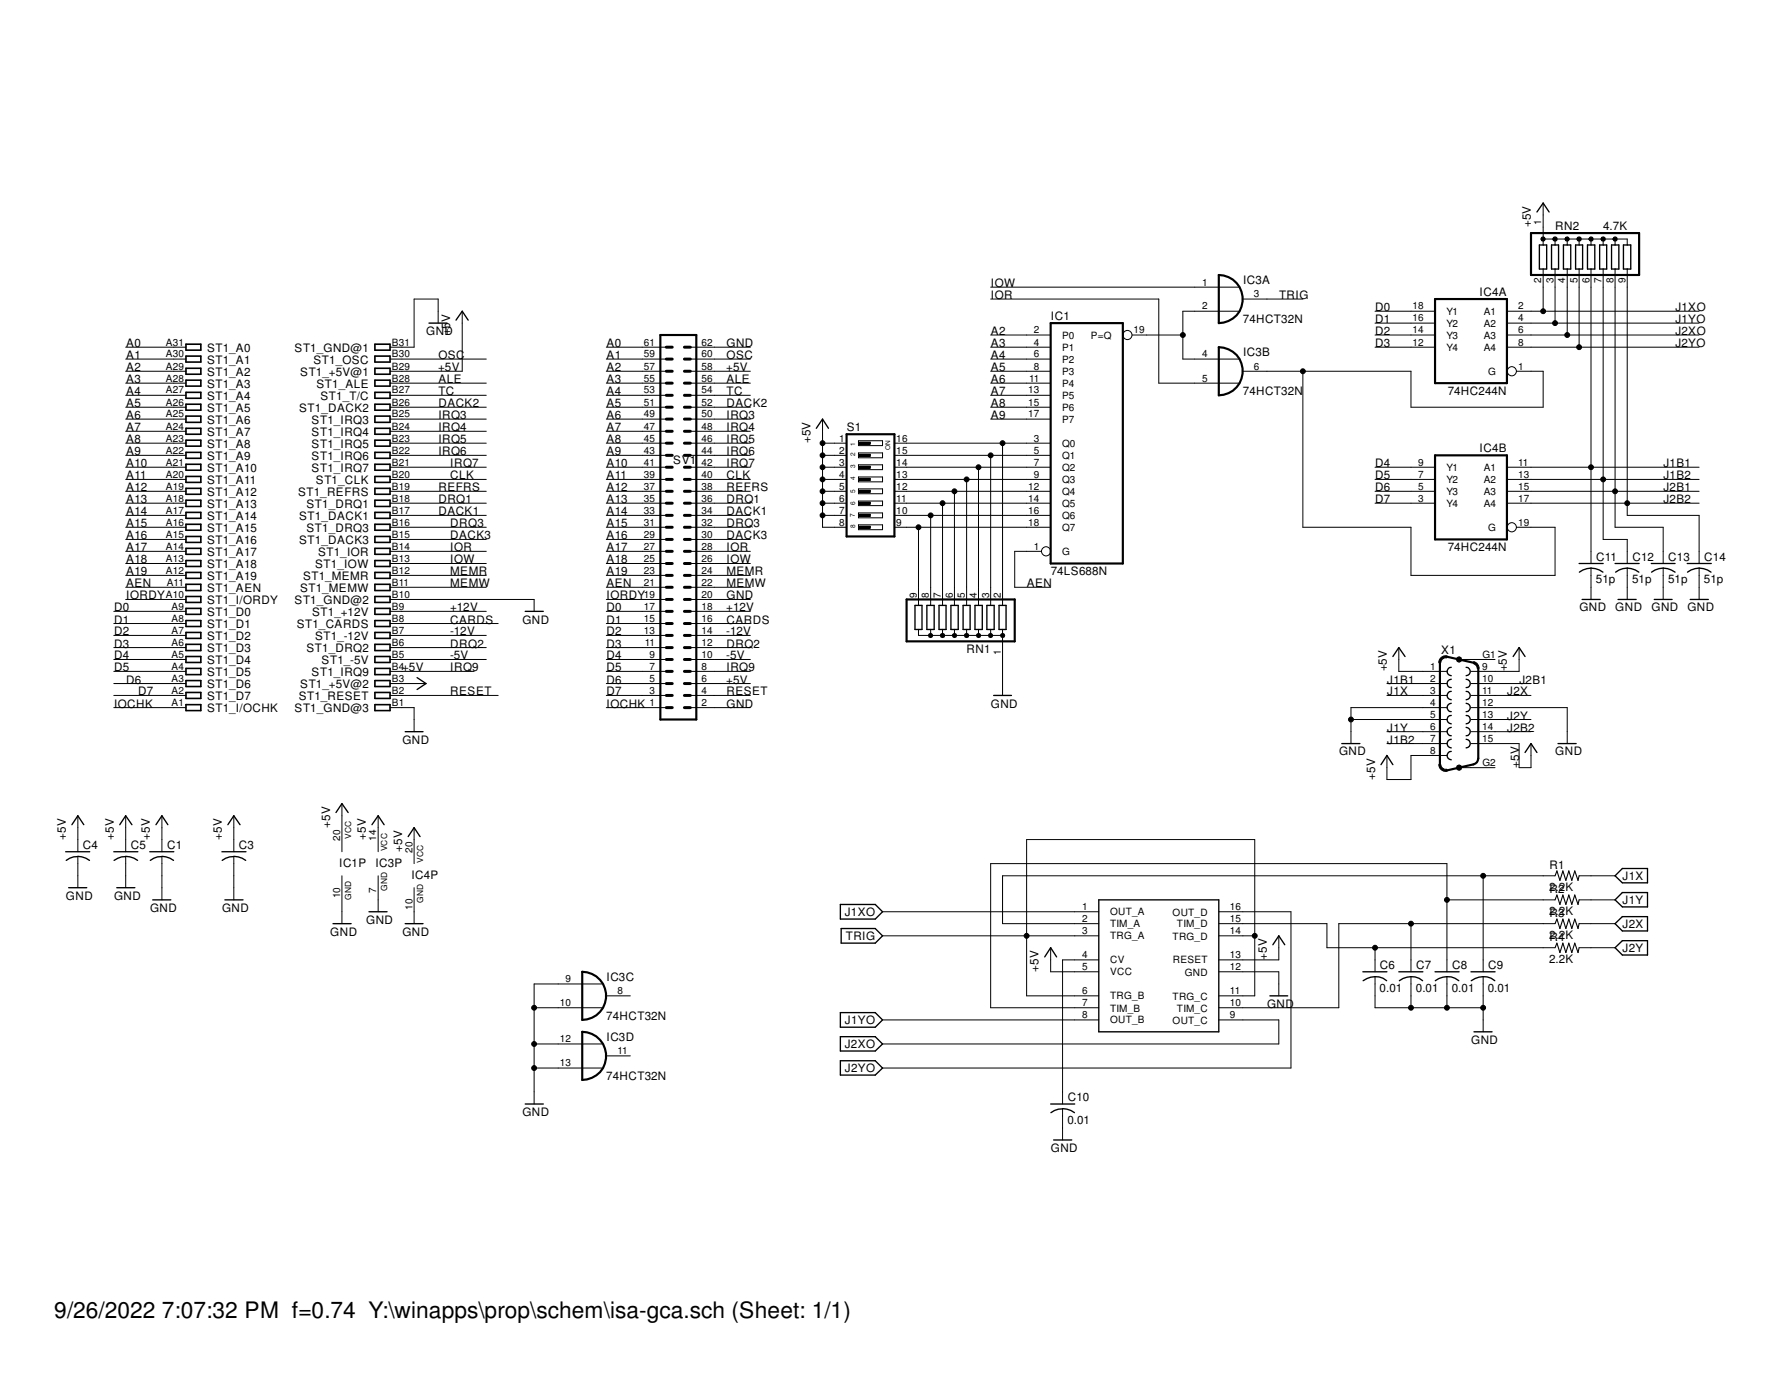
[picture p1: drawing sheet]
<svg xmlns="http://www.w3.org/2000/svg" width="279mm" height="216mm" viewBox="0 0 279 216" stroke-linecap="round" stroke-linejoin="round" font-family="sans-serif">
<g fill="none" stroke="#000" stroke-width=".21">
<path d="M240.7 33.2l1-1.4 .9 1.4M241.1 38.4h1.1v3.7h-1.1zM243 38.4h1.1v3.7h-1.1zM244.9 38.4h1.1v3.7h-1.1zM246.8 38.4h1.1v3.7h-1.1zM248.6 38.4h1.2v3.7h-1.2zM250.5 38.4h1.1v3.7h-1.1zM252.4 38.4h1.1v3.7h-1.1zM254.3 38.4h1.1v3.7h-1.1zM67.2 50.6h2.8M71.4 50.1l1-1.4 .9 1.4M127.8 67.1l1-1.5 1 1.5"/>
<path d="M82.3 95.7h2.8M143.3 94.8h1.1v3.8h-1.1zM145.2 94.8h1.1v3.8h-1.1zM147.1 94.8h1.1v3.8h-1.1zM148.9 94.8h1.2v3.8h-1.2zM150.8 94.8h1.1v3.8h-1.1zM152.7 94.8h1.1v3.8h-1.1zM154.6 94.8h1.1v3.8h-1.1zM156.5 94.8h1.1v3.8h-1.1zM247.3 88.2h3.8M247.4 89.6a2.99 2.99 0 0 1 3.6 0M247.8 93.9h2.8"/>
<path d="M252.9 88.2h3.8M253 89.6a2.93 2.93 0 0 1 3.7 0M253.4 93.9h2.8M258.6 88.2h3.7M258.7 89.6a2.99 2.99 0 0 1 3.6 0M259.1 93.9h2.8M264.2 88.2h3.8M264.3 89.6a2.99 2.99 0 0 1 3.7 0M264.7 93.9h2.8M63.5 114.6h2.8M65.3 106.1l1.4 .9-1.4 .9M155.6 108.9h2.8"/>
<path d="M210.1 116.4h2.9M216.3 119.7l.9-1.4 .9 1.4M218.1 102.8l1-1.4 .9 1.4M227.3 104.5a.66 .66 0 0 0-.7 .6 .66 .66 0 0 0 .7 .7M227.3 106.3a.66 .66 0 0 0-.7 .7 .66 .66 0 0 0 .7 .7M227.3 108.2a.66 .66 0 0 0-.7 .7 .66 .66 0 0 0 .7 .7M227.3 110.1a.66 .66 0 0 0-.7 .7 .66 .66 0 0 0 .7 .6M227.3 112a.66 .66 0 0 0-.7 .7 .66 .66 0 0 0 .7 .6M227.3 113.9a.66 .66 0 0 0-.7 .6 .66 .66 0 0 0 .7 .7M227.3 115.7a.68 .68 0 0 0-.7 .7 .68 .68 0 0 0 .7 .7M227.3 117.6a.66 .66 0 0 0-.7 .7 .66 .66 0 0 0 .7 .7M229.6 104.5a.66 .66 0 0 1 .7 .6 .66 .66 0 0 1-.7 .7"/>
<path d="M229.6 106.3a.66 .66 0 0 1 .7 .7 .66 .66 0 0 1-.7 .7M229.6 108.2a.66 .66 0 0 1 .7 .7 .66 .66 0 0 1-.7 .7M229.6 110.1a.66 .66 0 0 1 .7 .7 .66 .66 0 0 1-.7 .6M229.6 112a.66 .66 0 0 1 .7 .7 .66 .66 0 0 1-.7 .6M229.6 113.9a.66 .66 0 0 1 .7 .6 .66 .66 0 0 1-.7 .7M229.6 115.7a.68 .68 0 0 1 .7 .7 .68 .68 0 0 1-.7 .7M237 102.8l.9-1.4 .9 1.4M238.8 117.8l1-1.4 .9 1.4M244 116.4h2.8M10.3 133.3h3.8M10.8 139h2.8M11.3 129.1l.9-1.4 .9 1.4"/>
<path d="M12.2 134.1l1.3 .3 .5 .3M12.2 134.1l-.7 .1-1.1 .5M17.8 133.3h3.8M18.3 139h2.8M18.8 129.1l.9-1.4 1 1.4M19.7 134.1l1.3 .3 .5 .3M19.7 134.1l-.7 .1-1.1 .5M23.5 133.3h3.7M24.4 129.1l1-1.4 .9 1.4M25.4 134.1l1.2 .3 .6 .3M25.4 134.1l-.7 .1-1.2 .5M34.8 133.3h3.7"/>
<path d="M35.7 129.1l.9-1.4 1 1.4M36.6 134.1l1.3 .3 .6 .3M36.6 134.1l-.6 .1-1.2 .5M52.6 127.2l1-1.4 .9 1.4M58.3 129.1l.9-1.4 1 1.4M63.9 131l1-1.4 .9 1.4M252.9 137.1l1.2-1.1h3.9v2.2h-3.9zM23.9 140.9h2.9M35.2 140.9h2.9M52.2 144.6h2.8M57.8 142.7h2.8M63.5 144.6h2.8"/>
<path d="M131.6 141.6h5.5l1.1 1.1-1.1 1.2h-5.5zM131.6 158.5h5.5l1.1 1.2-1.1 1.1h-5.5zM131.7 145.4h5.4l1.1 1.1-1.1 1.2h-5.4zM163.6 149.8l.9-1.4 1 1.4M172.1 140.9h18.8v20.6h-18.8zM198.9 155.9h2.8M199.3 147.9l1-1.4 .9 1.4M213.4 152.1h3.8M213.5 153.5a2.99 2.99 0 0 1 3.7 0M219.1 152.1h3.7M219.2 153.5a2.93 2.93 0 0 1 3.6 0M224.7 152.1h3.8"/>
<path d="M224.8 153.5a2.99 2.99 0 0 1 3.7 0M230.4 152.1h3.7M230.4 153.5a2.99 2.99 0 0 1 3.7 0M252.9 140.9l1.2-1.2h3.9v2.3h-3.9zM252.9 144.6l1.2-1.1h3.9v2.3h-3.9zM252.9 148.4l1.2-1.1h3.9v2.2h-3.9zM82.3 172.8h2.8M131.6 162.3h5.5l1.1 1.1-1.1 1.1h-5.5zM131.6 166.1h5.5l1.1 1.1-1.1 1.1h-5.5zM164.5 172.8h3.8M165 178.5h2.9M166.4 173.6l1.3 .3 .6 .3"/>
<path d="M166.4 173.6l-.6 .1-1.2 .5M230.8 161.5h2.9"/>
</g>
<g fill="none" stroke="#000" stroke-width=".25">
<path d="M29.1 53.9h2.4v.9h-2.4zM29.1 55.8h2.4v.9h-2.4zM29.1 57.7h2.4v.9h-2.4zM29.1 59.5h2.4v1h-2.4zM58.7 59.5h2.4v1h-2.4zM58.7 57.7h2.4v.9h-2.4zM58.7 55.8h2.4v.9h-2.4zM58.7 53.9h2.4v.9h-2.4zM29.1 61.4h2.4v1h-2.4zM29.1 63.3h2.4v.9h-2.4zM29.1 65.2h2.4v.9h-2.4zM29.1 67.1h2.4v.9h-2.4z"/>
<path d="M29.1 68.9h2.4v.9h-2.4zM29.1 70.8h2.4v1h-2.4zM29.1 72.7h2.4v.9h-2.4zM29.1 74.6h2.4v.9h-2.4zM29.1 76.5h2.4v.9h-2.4zM29.1 78.3h2.4v1h-2.4zM58.7 78.3h2.4v1h-2.4zM58.7 76.5h2.4v.9h-2.4zM58.7 74.6h2.4v.9h-2.4zM58.7 72.7h2.4v.9h-2.4zM58.7 70.8h2.4v1h-2.4zM58.7 68.9h2.4v.9h-2.4z"/>
<path d="M58.7 67.1h2.4v.9h-2.4zM58.7 65.2h2.4v.9h-2.4zM58.7 63.3h2.4v.9h-2.4zM58.7 61.4h2.4v1h-2.4zM29.1 80.2h2.4v1h-2.4zM29.1 82.1h2.4v.9h-2.4zM29.1 84h2.4v.9h-2.4zM29.1 85.9h2.4v.9h-2.4zM29.1 87.8h2.4v.9h-2.4zM29.1 89.6h2.4v1h-2.4zM29.1 91.5h2.4v1h-2.4zM29.1 93.4h2.4v.9h-2.4z"/>
<path d="M29.1 95.2h2.4v1h-2.4zM29.1 97.2h2.4v.9h-2.4zM29.1 99h2.4v.9h-2.4zM58.7 99h2.4v.9h-2.4zM58.7 97.2h2.4v.9h-2.4zM58.7 95.2h2.4v1h-2.4zM58.7 93.4h2.4v.9h-2.4zM58.7 91.5h2.4v1h-2.4zM58.7 89.6h2.4v1h-2.4zM58.7 87.8h2.4v.9h-2.4zM58.7 85.9h2.4v.9h-2.4zM58.7 84h2.4v.9h-2.4z"/>
<path d="M58.7 82.1h2.4v.9h-2.4zM58.7 80.2h2.4v1h-2.4zM29.1 110.3h2.4v1h-2.4zM29.1 100.9h2.4v1h-2.4zM29.1 102.8h2.4v.9h-2.4zM29.1 104.6h2.4v1h-2.4zM29.1 106.6h2.4v.9h-2.4zM29.1 108.4h2.4v.9h-2.4zM58.7 110.3h2.4v1h-2.4zM58.7 108.4h2.4v.9h-2.4zM58.7 106.6h2.4v.9h-2.4zM58.7 104.6h2.4v1h-2.4z"/>
<path d="M58.7 102.8h2.4v.9h-2.4zM58.7 100.9h2.4v1h-2.4z"/>
</g>
<g fill="none" stroke="#000" stroke-width=".16">
<path d="M241.4 37.2l.3-.1 .2 .1 .1 .2-.1 .3-.2 .1-.3-.1-.1-.3h.4h-.4zM241.7 37.4h13.1v1M241.7 31.8v6.6M243.3 37.2l.2-.1 .3 .1 .1 .2-.1 .3-.3 .1-.2-.1-.1-.3h.4v.1l-.4-.1zM243.5 37.4v1M245.2 37.2l.2-.1 .3 .1 .1 .2-.1 .3-.3 .1-.2-.1-.1-.3h.3v.1l-.3-.1zM245.4 37.4v1M247.1 37.2l.2-.1 .3 .1v.2v.3l-.3 .1-.2-.1-.1-.3h.4v.1l-.4-.1zM247.3 37.4v1M249 37.2l.2-.1 .2 .1 .1 .2-.1 .3-.2 .1-.2-.1-.2-.3h.4v.1l-.4-.1zM249.2 37.4v1M250.8 37.2l.3-.1 .2 .1 .1 .2-.1 .3-.2 .1-.3-.1-.1-.3h.4h-.4z"/>
<path d="M251.1 37.4v1M252.7 37.2l.2-.1 .3 .1 .1 .2-.1 .3-.3 .1-.2-.1-.1-.3h.4v.1l-.4-.1zM252.9 37.4v1M19.7 60h9.4M19.7 58.1h9.4M19.7 56.2h9.4M19.7 54.4h9.4M61.1 60h15.1M61.1 56.2h15.1M68.6 50.6v-3.8h-3.7v7.6h-3.8M72.4 48.7v9.4h-11.3M95 60h9.4"/>
<path d="M95 58.1h9.4M95 56.2h9.4M95 54.4h9.4M108.1 60h9.4M108.1 58.1h9.4M108.1 56.2h9.4M108.1 54.4h9.4M155.2 60h9.3M155.2 46.8h26.3v13.2h12.6M155.2 58.1h9.3M155.2 56.2h9.3M155.2 54.4h9.3"/>
<path d="M155.2 52.5h9.3M155.2 45h38.9M177.3 52.5h8M194.1 48.7h-8.8v7.5h8.8M194.6 58.1h26.4v5.7h20.7v-5.7h-4.2M194.6 46.8h9.4M204 58.1v24.4h17v7.6h22.5v-7.6h-6M215.3 54.4h9.4M215.3 52.5h9.4M215.3 48.7h9.4M215.3 50.6h9.4M236 54.4h30.1"/>
<path d="M236 52.5h30.1M236 48.7h30.1M236 50.6h30.1M241.7 42.1v6.6M243.5 42.1v8.5M245.4 42.1v10.4M247.3 42.1v12.3M249.2 42.1v46.1M251.1 42.1v42.4h3.7v3.7M252.9 42.1v40.4h7.6v5.7M254.8 42.1v38.6h11.3v7.5M19.7 78.8h9.4"/>
<path d="M19.7 76.9h9.4M19.7 75.1h9.4M19.7 73.2h9.4M19.7 71.3h9.4M19.7 69.4h9.4M19.7 67.5h9.4M19.7 65.6h9.4M19.7 63.8h9.4M19.7 61.9h9.4M61.1 78.8h15.1M61.1 76.9h15.1M61.1 75.1h15.1"/>
<path d="M61.1 73.2h15.1M61.1 71.3h15.1M61.1 69.4h15.1M61.1 67.5h15.1M61.1 65.6h15.1M61.1 63.8h15.1M61.1 61.9h15.1M95 78.8h9.4M95 76.9h9.4M95 75.1h9.4M95 73.2h9.4M95 71.3h9.4"/>
<path d="M95 69.4h9.4M95 67.5h9.4M95 65.6h9.4M95 63.8h9.4M95 61.9h9.4M108.1 78.8h9.4M108.1 76.9h9.4M108.1 75.1h9.4M108.1 73.2h9.4M108.1 71.3h9.4M108.1 69.4h9.4M108.1 67.5h9.4"/>
<path d="M108.1 65.6h9.4M108.1 63.8h9.4M108.1 61.9h9.4M128.8 65.6v16.9h3.8M128.8 78.8h3.8M128.8 76.9h3.8M128.8 75.1h3.8M128.8 73.2h3.8M128.8 71.3h3.8M128.8 69.4h3.8M134.5 69h3.7v.8h-3.7zM134.5 70.9h3.7v.8h-3.7z"/>
<path d="M134.5 72.8h3.7v.7h-3.7zM134.5 74.7h3.7v.7h-3.7zM134.5 76.5h3.7v.8h-3.7zM134.5 78.4h3.7v.8h-3.7zM134.6 69.2h1.7v.4h-1.7zM134.6 71.1h1.7v.4h-1.7zM134.6 73h1.7v.3h-1.7zM134.6 74.9h1.7v.3h-1.7zM134.6 76.8h1.7v.3h-1.7zM134.6 78.6h1.7v.4h-1.7zM140.1 78.8h24.4M140.1 76.9h24.4"/>
<path d="M140.1 75.1h24.4M140.1 73.2h24.4M140.1 71.3h24.4M140.1 69.4h24.4M147.6 78.8v16M149.5 76.9v17.9M151.4 75.1v19.7M153.2 73.2v21.6M155.2 65.6h9.3M155.2 63.8h9.3M155.2 61.9h9.3M155.2 71.3v23.5"/>
<path d="M157 69.4v25.4M215.3 78.8h9.4M215.3 76.9h9.4M215.3 75.1h9.4M215.3 73.2h9.4M236 78.8h30.1M236 76.9h30.1M236 75.1h30.1M236 73.2h30.1M17.8 99.5h11.3M17.8 97.6h11.3M17.8 95.7h11.3"/>
<path d="M19.7 93.9h9.4M19.7 91.9h9.4M19.7 90.1h9.4M19.7 88.2h9.4M19.7 86.3h9.4M19.7 84.5h9.4M19.7 82.5h9.4M19.7 80.7h9.4M61.1 99.5h15.1M61.1 97.6h16.9M61.1 95.7h15.1M61.1 93.9h22.6v1.8"/>
<path d="M61.1 91.9h15.1M61.1 90.1h15.1M61.1 88.2h15.1M61.1 86.3h15.1M61.1 84.5h15.1M61.1 82.5h15.1M61.1 80.7h15.1M95 99.5h9.4M95 97.6h9.4M95 95.7h9.4M95 93.9h9.4M95 91.9h9.4"/>
<path d="M95 90.1h9.4M95 88.2h9.4M95 86.3h9.4M95 84.5h9.4M95 82.5h9.4M95 80.7h9.4M108.1 99.5h9.4M108.1 97.6h9.4M108.1 95.7h9.4M108.1 93.9h9.4M108.1 91.9h9.4M108.1 90.1h9.4"/>
<path d="M108.1 88.2h9.4M108.1 86.3h9.4M108.1 84.5h9.4M108.1 82.5h9.4M108.1 80.7h9.4M128.8 80.7h3.8M134.5 80.3h3.7v.8h-3.7zM134.5 82.2h3.7v.7h-3.7zM134.6 80.5h1.7v.4h-1.7zM134.6 82.4h1.7v.3h-1.7zM140.1 82.5h24.4M140.1 80.7h24.4"/>
<path d="M143.8 98.6v.9h13.2M143.8 82.5v12.3M145.5 99.3l.3-.2 .2 .2 .1 .2-.1 .2-.2 .1-.3-.1-.1-.2 .4-.1v.1h-.4zM145.8 80.7v14.1M145.8 98.6v.9M147.4 99.3l.2-.2 .3 .2 .1 .2-.1 .2-.3 .1-.2-.1-.1-.2h.4h-.4zM147.6 98.6v.9M149.3 99.3l.2-.2 .2 .2 .1 .2-.1 .2-.2 .1-.2-.1-.2-.2h.4h-.4zM149.5 98.6v.9M151.1 99.3l.3-.2 .2 .2 .1 .2-.1 .2-.2 .1-.3-.1-.1-.2h.4h-.4zM151.4 98.6v.9M153 99.3l.2-.2 .3 .2 .1 .2-.1 .2-.3 .1-.2-.1-.1-.2h.4h-.4z"/>
<path d="M153.2 98.6v.9M154.9 99.3l.3-.2 .2 .2 .1 .2-.1 .2-.2 .1-.3-.1-.1-.2h.4h-.4zM155.2 98.6v.9M156.8 99.3l.2-.2 .3 .2 .1 .2-.1 .2-.3 .1-.2-.1-.1-.2h.4h-.4zM157 98.6v10.3M163.1 86.3h-4.2v5.6h5.6M249.2 88.9v5M254.8 88.9v5M260.5 88.9v5M266.1 88.9v5M17.8 110.8h11.3M17.8 108.9h11.3"/>
<path d="M17.8 107h11.3M17.8 105.1h11.3M17.8 103.3h11.3M17.8 101.4h11.3M61.1 110.8h3.8v3.8M61.1 108.9h16.9M61.1 107h5.6M61.1 105.1h13.2M61.1 103.3h15.1M61.1 101.4h15.1M95 110.8h9.4M95 108.9h9.4"/>
<path d="M95 107h9.4M95 105.1h9.4M95 103.3h9.4M95 101.4h9.4M108.1 110.8h9.4M108.1 108.9h9.4M108.1 107h9.4M108.1 105.1h9.4M108.1 103.3h9.4M108.1 101.4h9.4M211.6 112.6h15M217.2 108.9h9.4"/>
<path d="M217.2 107h9.4M217.2 114.6h9.4M217.2 116.4h9.4M217.2 118.3v3.7h3.8v-3.7h5.6M219.1 101.4v3.7h7.5M225.3 119.7h.3a.81 .81 0 0 0 1 .7l.1 .3a1.06 1.06 0 0 1-1.4-1zM225.7 102.9l.4-.2h.4h.2l-.1 .3a.81 .81 0 0 0-1 .8h-.3v-.3zM226.6 110.8h-15v5.6M228.5 103.3h5.6M230.4 110.8h15v5.6M230.4 108.9h9.4M230.4 107h9.4"/>
<path d="M230.4 116.4h7.5v3.8h1.9v-3.8M230.4 112.6h9.4M230.4 114.6h9.4M230.8 103.6a1.04 1.04 0 0 1 .8 1h-.2a.84 .84 0 0 0-.6-.7zM237.9 101.4v3.7h-7.5M12.2 127.7v5.6M12.2 134.1v4.9M19.7 127.7v5.6M19.7 134.1v4.9M25.4 127.7v5.6M25.4 134.1v6.8M36.6 127.7v5.6"/>
<path d="M36.6 134.1v6.8M53.6 125.8v7.5M53.6 137.1v7.5M59.2 127.7v5.6M59.2 137.1v5.6M64.9 129.6v5.6M64.9 139v5.6M228.5 120.2h5.6M232.3 137.1v15M243.5 137.1h-86.5v7.5h15.1M247.3 137.1h5.6M83.7 157.8h10.7"/>
<path d="M94.4 154.1h-10.7v18.7M95 155.9h3.7M138.2 142.7h33.9M138.2 146.5h33.9M138.2 159.7h33.9M164.5 148.4v3.7h7.6M172.1 150.3h-5.7v22.5M172.1 155.9h-11.3v-24.5h35.7v24.5h-5.6M190.9 142.7h11.3v24.5h-64M190.9 144.6h16.9v3.8h35.7M190.9 146.5h5.6M190.9 152.1h9.4v3.8"/>
<path d="M190.9 159.7h9.4v3.7h-62.1M200.3 146.5v3.8h-9.4M215.3 152.9v4.9h17M215.3 148.4v3.7M221 144.6v7.5M221 152.9v4.9M226.6 152.1v-16.9h-71.4v22.6h16.9M226.6 140.9h16.9M226.6 152.9v4.9M232.3 152.9v8.6M243.5 144.6h-33.8v13.2h-18.8M247.3 144.6h5.6"/>
<path d="M247.3 140.9h5.6M247.3 148.4h5.6M83.7 163.4h10.7M83.7 167.2h10.7M95 165.3h3.7M166.4 173.6v4.9"/>
<circle cx="176.6" cy="52.5" r=".72"/>
<circle cx="185.3" cy="52.5" r=".38"/>
<circle cx="204" cy="58.1" r=".38"/>
<circle cx="236.8" cy="58.1" r=".72"/>
<circle cx="241.7" cy="48.7" r=".38"/>
<circle cx="243.5" cy="50.6" r=".38"/>
<circle cx="245.4" cy="52.5" r=".38"/>
<circle cx="247.3" cy="54.4" r=".38"/>
<circle cx="128.8" cy="73.2" r=".38"/>
<circle cx="128.8" cy="71.3" r=".38"/>
<circle cx="128.8" cy="75.1" r=".38"/>
<circle cx="128.8" cy="69.4" r=".38"/>
<circle cx="128.8" cy="76.9" r=".38"/>
<circle cx="128.8" cy="78.8" r=".38"/>
<circle cx="147.6" cy="78.8" r=".38"/>
<circle cx="149.5" cy="76.9" r=".38"/>
<circle cx="151.4" cy="75.1" r=".38"/>
<circle cx="153.2" cy="73.2" r=".38"/>
<circle cx="155.2" cy="71.3" r=".38"/>
<circle cx="157" cy="69.4" r=".38"/>
<circle cx="249.2" cy="73.2" r=".38"/>
<circle cx="251.1" cy="75.1" r=".38"/>
<circle cx="252.9" cy="76.9" r=".38"/>
<circle cx="254.8" cy="78.8" r=".38"/>
<circle cx="128.8" cy="80.7" r=".38"/>
<circle cx="143.8" cy="82.5" r=".38"/>
<circle cx="145.8" cy="80.7" r=".38"/>
<circle cx="163.8" cy="86.3" r=".72"/>
<circle cx="236.8" cy="82.6" r=".72"/>
<circle cx="211.6" cy="112.6" r=".38"/>
<circle cx="228.5" cy="103.2" r=".42"/>
<circle cx="228.5" cy="120.2" r=".42"/>
<circle cx="232.3" cy="137.1" r=".38"/>
<circle cx="83.7" cy="157.8" r=".38"/>
<circle cx="160.8" cy="146.5" r=".38"/>
<circle cx="196.5" cy="146.5" r=".38"/>
<circle cx="215.3" cy="148.4" r=".38"/>
<circle cx="221" cy="157.8" r=".38"/>
<circle cx="221" cy="144.6" r=".38"/>
<circle cx="226.6" cy="140.9" r=".38"/>
<circle cx="226.6" cy="157.8" r=".38"/>
<circle cx="232.3" cy="157.8" r=".38"/>
<circle cx="83.7" cy="167.2" r=".38"/>
<circle cx="83.7" cy="163.4" r=".38"/>
</g>
<g fill="none" stroke="#000" stroke-width=".34">
<path d="M239.8 36.5h16.9v6.6h-16.9zM103.4 52.5h5.7v60.1h-5.7zM164.5 50.6h11.4v37.6h-11.4zM190.9 43.1a3.8 3.8 0 0 1 3.7 3.7 3.8 3.8 0 0 1-3.7 3.8zM190.9 54.4a3.8 3.8 0 0 1 3.7 3.7 3.8 3.8 0 0 1-3.7 3.8zM224.7 46.8h11.3v13.2h-11.3zM132.6 68h7.5v16h-7.5zM224.7 71.3h11.3v13.2h-11.3zM142 93.9h16.9v6.5h-16.9zM225.5 103.8v15.9M226.7 102.8l4.1 1M231.5 104.6v14.1a.96 .96 0 0 1-.7 1l-4.1 .9"/>
<path d="M91.2 152.1a3.8 3.8 0 0 1 3.7 3.8 3.8 3.8 0 0 1-3.7 3.8zM91.2 161.5a3.8 3.8 0 0 1 3.7 3.8 3.8 3.8 0 0 1-3.7 3.8z"/>
</g>
<g fill="none" stroke="#000" stroke-width=".47">
<path d="M104.4 60h.9M104.4 58.1h.9M104.4 56.2h.9M104.4 54.4h.9M107.2 60h.9M107.2 58.1h.9M107.2 56.2h.9M107.2 54.4h.9M104.4 78.8h.9M104.4 76.9h.9M104.4 75.1h.9M104.4 73.2h.9"/>
<path d="M104.4 67.5h.9M104.4 69.4h.9M104.4 71.3h.9M104.4 63.8h.9M104.4 65.6h.9M104.4 61.9h.9M107.2 78.8h.9M107.2 76.9h.9M107.2 75.1h.9M107.2 73.2h.9M107.2 67.5h.9M107.2 69.4h.9"/>
<path d="M107.2 71.3h.9M107.2 63.8h.9M107.2 65.6h.9M107.2 61.9h.9M104.4 97.6h.9M104.4 99.5h.9M104.4 93.9h.9M104.4 95.7h.9M104.4 88.2h.9M104.4 90.1h.9M104.4 91.9h.9M104.4 84.5h.9"/>
<path d="M104.4 86.3h.9M104.4 80.7h.9M104.4 82.5h.9M107.2 97.6h.9M107.2 99.5h.9M107.2 93.9h.9M107.2 95.7h.9M107.2 88.2h.9M107.2 90.1h.9M107.2 91.9h.9M107.2 84.5h.9M107.2 86.3h.9"/>
<path d="M107.2 80.7h.9M107.2 82.5h.9M104.4 107h.9M104.4 108.9h.9M104.4 110.8h.9M104.4 103.3h.9M104.4 105.1h.9M104.4 101.4h.9M107.2 107h.9M107.2 108.9h.9M107.2 110.8h.9M107.2 103.3h.9"/>
<path d="M107.2 105.1h.9M107.2 101.4h.9"/>
</g>
<g fill="#000">
<path d="M241.4 37.2l.3-.1 .2 .1 .1 .2-.1 .3-.2 .1-.3-.1-.1-.3h.4h-.4z" fill-rule="evenodd"/>
<path d="M243.3 37.2l.2-.1 .3 .1 .1 .2-.1 .3-.3 .1-.2-.1-.1-.3h.4v.1l-.4-.1z" fill-rule="evenodd"/>
<path d="M245.2 37.2l.2-.1 .3 .1 .1 .2-.1 .3-.3 .1-.2-.1-.1-.3h.3v.1l-.3-.1z" fill-rule="evenodd"/>
<path d="M247.1 37.2l.2-.1 .3 .1v.2v.3l-.3 .1-.2-.1-.1-.3h.4v.1l-.4-.1z" fill-rule="evenodd"/>
<path d="M249 37.2l.2-.1 .2 .1 .1 .2-.1 .3-.2 .1-.2-.1-.2-.3h.4v.1l-.4-.1z" fill-rule="evenodd"/>
<path d="M250.8 37.2l.3-.1 .2 .1 .1 .2-.1 .3-.2 .1-.3-.1-.1-.3h.4h-.4z" fill-rule="evenodd"/>
<path d="M252.7 37.2l.2-.1 .3 .1 .1 .2-.1 .3-.3 .1-.2-.1-.1-.3h.4v.1l-.4-.1z" fill-rule="evenodd"/>
<path d="M134.6 69.2h1.7v.4h-1.7z" fill-rule="evenodd"/>
<path d="M134.6 71.1h1.7v.4h-1.7z" fill-rule="evenodd"/>
<path d="M134.6 73h1.7v.3h-1.7z" fill-rule="evenodd"/>
<path d="M134.6 74.9h1.7v.3h-1.7z" fill-rule="evenodd"/>
<path d="M134.6 76.8h1.7v.3h-1.7z" fill-rule="evenodd"/>
<path d="M134.6 78.6h1.7v.4h-1.7z" fill-rule="evenodd"/>
<path d="M134.6 80.5h1.7v.4h-1.7z" fill-rule="evenodd"/>
<path d="M134.6 82.4h1.7v.3h-1.7z" fill-rule="evenodd"/>
<path d="M145.5 99.3l.3-.2 .2 .2 .1 .2-.1 .2-.2 .1-.3-.1-.1-.2 .4-.1v.1h-.4z" fill-rule="evenodd"/>
<path d="M147.4 99.3l.2-.2 .3 .2 .1 .2-.1 .2-.3 .1-.2-.1-.1-.2h.4h-.4z" fill-rule="evenodd"/>
<path d="M149.3 99.3l.2-.2 .2 .2 .1 .2-.1 .2-.2 .1-.2-.1-.2-.2h.4h-.4z" fill-rule="evenodd"/>
<path d="M151.1 99.3l.3-.2 .2 .2 .1 .2-.1 .2-.2 .1-.3-.1-.1-.2h.4h-.4z" fill-rule="evenodd"/>
<path d="M153 99.3l.2-.2 .3 .2 .1 .2-.1 .2-.3 .1-.2-.1-.1-.2h.4h-.4z" fill-rule="evenodd"/>
<path d="M154.9 99.3l.3-.2 .2 .2 .1 .2-.1 .2-.2 .1-.3-.1-.1-.2h.4h-.4z" fill-rule="evenodd"/>
<path d="M156.8 99.3l.2-.2 .3 .2 .1 .2-.1 .2-.3 .1-.2-.1-.1-.2h.4h-.4z" fill-rule="evenodd"/>
<path d="M225.3 119.7h.3a.81 .81 0 0 0 1 .7l.1 .3a1.06 1.06 0 0 1-1.4-1z" fill-rule="evenodd"/>
<path d="M225.7 102.9l.4-.2h.4h.2l-.1 .3a.81 .81 0 0 0-1 .8h-.3v-.3z" fill-rule="evenodd"/>
<path d="M230.8 103.6a1.04 1.04 0 0 1 .8 1h-.2a.84 .84 0 0 0-.6-.7z" fill-rule="evenodd"/>
<circle cx="185.3" cy="52.5" r=".38"/>
<circle cx="204" cy="58.1" r=".38"/>
<circle cx="241.7" cy="48.7" r=".38"/>
<circle cx="243.5" cy="50.6" r=".38"/>
<circle cx="245.4" cy="52.5" r=".38"/>
<circle cx="247.3" cy="54.4" r=".38"/>
<circle cx="128.8" cy="73.2" r=".38"/>
<circle cx="128.8" cy="71.3" r=".38"/>
<circle cx="128.8" cy="75.1" r=".38"/>
<circle cx="128.8" cy="69.4" r=".38"/>
<circle cx="128.8" cy="76.9" r=".38"/>
<circle cx="128.8" cy="78.8" r=".38"/>
<circle cx="147.6" cy="78.8" r=".38"/>
<circle cx="149.5" cy="76.9" r=".38"/>
<circle cx="151.4" cy="75.1" r=".38"/>
<circle cx="153.2" cy="73.2" r=".38"/>
<circle cx="155.2" cy="71.3" r=".38"/>
<circle cx="157" cy="69.4" r=".38"/>
<circle cx="249.2" cy="73.2" r=".38"/>
<circle cx="251.1" cy="75.1" r=".38"/>
<circle cx="252.9" cy="76.9" r=".38"/>
<circle cx="254.8" cy="78.8" r=".38"/>
<circle cx="128.8" cy="80.7" r=".38"/>
<circle cx="143.8" cy="82.5" r=".38"/>
<circle cx="145.8" cy="80.7" r=".38"/>
<circle cx="211.6" cy="112.6" r=".38"/>
<circle cx="228.5" cy="103.2" r=".42"/>
<circle cx="228.5" cy="120.2" r=".42"/>
<circle cx="232.3" cy="137.1" r=".38"/>
<circle cx="83.7" cy="157.8" r=".38"/>
<circle cx="160.8" cy="146.5" r=".38"/>
<circle cx="196.5" cy="146.5" r=".38"/>
<circle cx="215.3" cy="148.4" r=".38"/>
<circle cx="221" cy="157.8" r=".38"/>
<circle cx="221" cy="144.6" r=".38"/>
<circle cx="226.6" cy="140.9" r=".38"/>
<circle cx="226.6" cy="157.8" r=".38"/>
<circle cx="232.3" cy="157.8" r=".38"/>
<circle cx="83.7" cy="167.2" r=".38"/>
<circle cx="83.7" cy="163.4" r=".38"/>
</g>
<path d="M243.5 137.1l.3-.7 .5 1.4 .5-1.4 .4 1.4 .5-1.4 .5 1.4 .4-1.4 .5 1.4 .2-.7M243.5 140.9l.3-.8 .5 1.5 .5-1.5 .4 1.5 .5-1.5 .5 1.5 .4-1.5 .5 1.5 .2-.7M243.5 144.6l.3-.7 .5 1.5 .5-1.5 .4 1.5 .5-1.5 .5 1.5 .4-1.5 .5 1.5 .2-.8M243.5 148.4l.3-.7 .5 1.4 .5-1.4 .4 1.4 .5-1.4 .5 1.4 .4-1.4 .5 1.4 .2-.7" fill="none" stroke="#000" stroke-width=".17"/>
<text font-size="3.6" x="8.5" y="206.4">9/26/2022 7:07:32 PM f=0.74 Y:\winapps\prop\schem\isa-gca.sch (Sheet: 1/1)</text>
<g font-size="1.8">
<text x="239.8" y="35.6" transform="rotate(-90 239.8 35.6)">+5V</text>
<text x="243.6" y="36">RN2</text>
<text x="251.1" y="36">4.7K</text>
<text x="155.2" y="46.8">IOR</text>
<text x="155.2" y="45">IOW</text>
<text x="194.7" y="44.5">IC3A</text>
<text x="200.3" y="46.8">TRIG</text>
<text x="231.7" y="46.4">IC4A</text>
<text x="66.8" y="52.5">GND</text>
<text x="70.5" y="52.5" transform="rotate(-90 70.5 52.5)">+5V</text>
<text x="155.2" y="52.5">A2</text>
<text x="164.6" y="50.1">IC1</text>
<text x="194.6" y="50.6">74HCT32N</text>
<text x="215.4" y="48.7">D0</text>
<text x="215.4" y="50.6">D1</text>
<text x="215.4" y="52.5">D2</text>
<text x="262.4" y="48.7">J1XO</text>
<text x="262.4" y="50.6">J1YO</text>
<text x="262.4" y="52.5">J2XO</text>
<text x="19.8" y="54.4">A0</text>
<text x="19.8" y="56.2">A1</text>
<text x="19.8" y="58.1">A2</text>
<text x="19.8" y="60">A3</text>
<text x="32.4" y="58.8">ST1_A2</text>
<text x="32.4" y="56.9">ST1_A1</text>
<text x="32.4" y="55.1">ST1_A0</text>
<text x="46.1" y="55.1">ST1_GND@1</text>
<text x="47" y="58.8">ST1_+5V@1</text>
<text x="49.1" y="56.9">ST1_OSC</text>
<text x="68.6" y="58.1">+5V</text>
<text x="68.7" y="56.2">OSC</text>
<text x="68.7" y="60">ALE</text>
<text x="95" y="54.4">A0</text>
<text x="95" y="56.2">A1</text>
<text x="95" y="58.1">A2</text>
<text x="95" y="60">A3</text>
<text x="113.7" y="58.1">+5V</text>
<text x="113.8" y="60">ALE</text>
<text x="113.8" y="54.4">GND</text>
<text x="113.8" y="56.2">OSC</text>
<text x="155.2" y="54.4">A3</text>
<text x="155.2" y="56.2">A4</text>
<text x="155.2" y="58.1">A5</text>
<text x="155.2" y="60">A6</text>
<text x="194.7" y="55.8">IC3B</text>
<text x="215.4" y="54.4">D3</text>
<text x="262.4" y="54.4">J2YO</text>
<text x="19.8" y="61.9">A4</text>
<text x="19.8" y="63.8">A5</text>
<text x="19.8" y="65.7">A6</text>
<text x="32.4" y="64.5">ST1_A5</text>
<text x="32.4" y="62.6">ST1_A4</text>
<text x="32.4" y="60.7">ST1_A3</text>
<text x="46.9" y="64.5">ST1_DACK2</text>
<text x="49.6" y="60.7">ST1_ALE</text>
<text x="50.2" y="62.6">ST1_T/C</text>
<text x="68.7" y="61.9">TC</text>
<text x="68.7" y="63.8">DACK2</text>
<text x="68.7" y="65.7">IRQ3</text>
<text x="95" y="61.9">A4</text>
<text x="95" y="63.8">A5</text>
<text x="95" y="65.7">A6</text>
<text x="113.8" y="61.9">TC</text>
<text x="113.8" y="63.8">DACK2</text>
<text x="113.8" y="65.7">IRQ3</text>
<text x="155.2" y="61.9">A7</text>
<text x="155.2" y="63.8">A8</text>
<text x="155.2" y="65.7">A9</text>
<text x="194.6" y="61.9">74HCT32N</text>
<text x="226.7" y="61.9">74HC244N</text>
<text x="19.8" y="67.5">A7</text>
<text x="19.8" y="69.4">A8</text>
<text x="19.8" y="71.3">A9</text>
<text x="32.4" y="70.1">ST1_A8</text>
<text x="32.4" y="68.2">ST1_A7</text>
<text x="32.4" y="66.3">ST1_A6</text>
<text x="48.8" y="70.1">ST1_IRQ5</text>
<text x="48.8" y="68.2">ST1_IRQ4</text>
<text x="48.8" y="66.3">ST1_IRQ3</text>
<text x="68.7" y="67.5">IRQ4</text>
<text x="68.7" y="69.4">IRQ5</text>
<text x="68.7" y="71.3">IRQ6</text>
<text x="95" y="67.5">A7</text>
<text x="95" y="69.4">A8</text>
<text x="95" y="71.3">A9</text>
<text x="113.8" y="67.5">IRQ4</text>
<text x="113.8" y="69.4">IRQ5</text>
<text x="113.8" y="71.3">IRQ6</text>
<text x="126.9" y="69.4" transform="rotate(-90 126.9 69.4)">+5V</text>
<text x="132.6" y="67.5">S1</text>
<text x="231.7" y="70.8">IC4B</text>
<text x="19.8" y="73.2">A10</text>
<text x="19.8" y="75.1">A11</text>
<text x="19.8" y="76.9">A12</text>
<text x="32.4" y="77.6">ST1_A12</text>
<text x="32.4" y="75.8">ST1_A11</text>
<text x="32.4" y="73.9">ST1_A10</text>
<text x="32.4" y="72">ST1_A9</text>
<text x="46.7" y="77.6">ST1_REFRS</text>
<text x="48.8" y="73.9">ST1_IRQ7</text>
<text x="48.8" y="72">ST1_IRQ6</text>
<text x="49.5" y="75.8">ST1_CLK</text>
<text x="68.7" y="76.9">REFRS</text>
<text x="70.5" y="73.2">IRQ7</text>
<text x="70.5" y="75.1">CLK</text>
<text x="95" y="73.2">A10</text>
<text x="95" y="75.1">A11</text>
<text x="95" y="76.9">A12</text>
<text x="105.5" y="72.6">SV1</text>
<text x="113.8" y="73.2">IRQ7</text>
<text x="113.8" y="75.1">CLK</text>
<text x="113.8" y="76.9">REFRS</text>
<text x="215.4" y="73.2">D4</text>
<text x="215.4" y="75.1">D5</text>
<text x="215.4" y="76.9">D6</text>
<text x="260.5" y="73.2">J1B1</text>
<text x="260.5" y="75.1">J1B2</text>
<text x="260.5" y="76.9">J2B1</text>
<text x="19.8" y="78.8">A13</text>
<text x="19.8" y="80.7">A14</text>
<text x="19.8" y="82.5">A15</text>
<text x="32.4" y="83.3">ST1_A15</text>
<text x="32.4" y="81.4">ST1_A14</text>
<text x="32.4" y="79.5">ST1_A13</text>
<text x="46.9" y="81.4">ST1_DACK1</text>
<text x="48" y="83.3">ST1_DRQ3</text>
<text x="48" y="79.5">ST1_DRQ1</text>
<text x="68.7" y="78.8">DRQ1</text>
<text x="68.7" y="80.7">DACK1</text>
<text x="70.5" y="82.5">DRQ3</text>
<text x="95" y="78.8">A13</text>
<text x="95" y="80.7">A14</text>
<text x="95" y="82.5">A15</text>
<text x="113.8" y="78.8">DRQ1</text>
<text x="113.8" y="80.7">DACK1</text>
<text x="113.8" y="82.5">DRQ3</text>
<text x="215.4" y="78.8">D7</text>
<text x="260.5" y="78.8">J2B2</text>
<text x="19.8" y="84.5">A16</text>
<text x="19.8" y="86.3">A17</text>
<text x="19.8" y="88.2">A18</text>
<text x="32.4" y="88.9">ST1_A18</text>
<text x="32.4" y="87">ST1_A17</text>
<text x="32.4" y="85.2">ST1_A16</text>
<text x="46.9" y="85.2">ST1_DACK3</text>
<text x="49.4" y="88.9">ST1_IOW</text>
<text x="49.8" y="87">ST1_IOR</text>
<text x="70.5" y="88.2">IOW</text>
<text x="70.5" y="84.5">DACK3</text>
<text x="70.5" y="86.3">IOR</text>
<text x="95" y="84.5">A16</text>
<text x="95" y="86.3">A17</text>
<text x="95" y="88.2">A18</text>
<text x="113.8" y="84.5">DACK3</text>
<text x="113.8" y="86.3">IOR</text>
<text x="113.8" y="88.2">IOW</text>
<text x="226.7" y="86.3">74HC244N</text>
<text x="250" y="87.8">C11</text>
<text x="255.7" y="87.8">C12</text>
<text x="261.3" y="87.8">C13</text>
<text x="266.9" y="87.8">C14</text>
<text x="17.9" y="95.7">D0</text>
<text x="19.8" y="90.1">A19</text>
<text x="19.8" y="91.9">AEN</text>
<text x="19.8" y="93.9">IORDY</text>
<text x="32.4" y="94.6">ST1_I/ORDY</text>
<text x="32.4" y="92.7">ST1_AEN</text>
<text x="32.4" y="90.8">ST1_A19</text>
<text x="46.1" y="94.6">ST1_GND@2</text>
<text x="47" y="92.7">ST1_MEMW</text>
<text x="47.5" y="90.8">ST1_MEMR</text>
<text x="70.5" y="95.7">+12V</text>
<text x="70.5" y="90.1">MEMR</text>
<text x="70.5" y="91.9">MEMW</text>
<text x="95" y="95.7">D0</text>
<text x="95" y="90.1">A19</text>
<text x="95" y="91.9">AEN</text>
<text x="95" y="93.9">IORDY</text>
<text x="113.7" y="95.7">+12V</text>
<text x="113.8" y="90.1">MEMR</text>
<text x="113.8" y="91.9">MEMW</text>
<text x="113.8" y="93.9">GND</text>
<text x="160.8" y="91.9">AEN</text>
<text x="164.5" y="90.1">74LS688N</text>
<text x="247.4" y="95.7">GND</text>
<text x="249.9" y="91.3">51p</text>
<text x="253" y="95.7">GND</text>
<text x="255.6" y="91.3">51p</text>
<text x="258.7" y="95.7">GND</text>
<text x="261.2" y="91.3">51p</text>
<text x="264.3" y="95.7">GND</text>
<text x="266.9" y="91.3">51p</text>
<text x="17.9" y="97.6">D1</text>
<text x="17.9" y="99.5">D2</text>
<text x="17.9" y="101.4">D3</text>
<text x="32.4" y="100.2">ST1_D2</text>
<text x="32.4" y="98.3">ST1_D1</text>
<text x="32.4" y="96.4">ST1_D0</text>
<text x="46.5" y="98.3">ST1_CARDS</text>
<text x="48.9" y="96.4">ST1_+12V</text>
<text x="49.4" y="100.2">ST1_-12V</text>
<text x="70.5" y="99.5">-12V</text>
<text x="70.5" y="97.6">CARDS</text>
<text x="70.5" y="101.4">DRQ2</text>
<text x="81.8" y="97.6">GND</text>
<text x="95" y="97.6">D1</text>
<text x="95" y="99.5">D2</text>
<text x="95" y="101.4">D3</text>
<text x="113.7" y="99.5">-12V</text>
<text x="113.8" y="97.6">CARDS</text>
<text x="113.8" y="101.4">DRQ2</text>
<text x="17.9" y="103.3">D4</text>
<text x="17.9" y="105.1">D5</text>
<text x="19.8" y="107">D6</text>
<text x="32.4" y="107.7">ST1_D6</text>
<text x="32.4" y="105.8">ST1_D5</text>
<text x="32.4" y="104">ST1_D4</text>
<text x="32.4" y="102.1">ST1_D3</text>
<text x="47" y="107.7">ST1_+5V@2</text>
<text x="48" y="102.1">ST1_DRQ2</text>
<text x="48.8" y="105.8">ST1_IRQ9</text>
<text x="50.4" y="104">ST1_-5V</text>
<text x="63" y="105.1">+5V</text>
<text x="70.5" y="103.3">-5V</text>
<text x="70.5" y="105.1">IRQ9</text>
<text x="95" y="107">D6</text>
<text x="95" y="103.3">D4</text>
<text x="95" y="105.1">D5</text>
<text x="113.7" y="107">+5V</text>
<text x="113.7" y="103.3">-5V</text>
<text x="113.8" y="105.1">IRQ9</text>
<text x="151.4" y="102.2">RN1</text>
<text x="217.2" y="105.1" transform="rotate(-90 217.2 105.1)">+5V</text>
<text x="217.3" y="107">J1B1</text>
<text x="225.7" y="102.3">X1</text>
<text x="236" y="105.1" transform="rotate(-90 236 105.1)">+5V</text>
<text x="238" y="107">J2B1</text>
<text x="17.9" y="110.8">IOCHK</text>
<text x="21.6" y="108.9">D7</text>
<text x="32.4" y="109.6">ST1_D7</text>
<text x="32.4" y="111.5">ST1_I/OCHK</text>
<text x="46.1" y="111.5">ST1_GND@3</text>
<text x="46.8" y="109.6">ST1_RESET</text>
<text x="70.5" y="108.9">RESET</text>
<text x="95" y="108.9">D7</text>
<text x="95" y="110.8">IOCHK</text>
<text x="113.8" y="110.8">GND</text>
<text x="113.8" y="108.9">RESET</text>
<text x="155.2" y="110.8">GND</text>
<text x="217.3" y="108.9">J1X</text>
<text x="236.1" y="108.9">J2X</text>
<text x="236.1" y="112.6">J2Y</text>
<text x="63" y="116.4">GND</text>
<text x="209.7" y="118.3">GND</text>
<text x="217.3" y="114.6">J1Y</text>
<text x="217.3" y="116.4">J1B2</text>
<text x="236.1" y="114.6">J2B2</text>
<text x="243.6" y="118.3">GND</text>
<text x="215.3" y="122" transform="rotate(-90 215.3 122)">+5V</text>
<text x="237.9" y="120.2" transform="rotate(-90 237.9 120.2)">+5V</text>
<text x="10.3" y="131.4" transform="rotate(-90 10.3 131.4)">+5V</text>
<text x="17.8" y="131.4" transform="rotate(-90 17.8 131.4)">+5V</text>
<text x="23.5" y="131.4" transform="rotate(-90 23.5 131.4)">+5V</text>
<text x="34.8" y="131.4" transform="rotate(-90 34.8 131.4)">+5V</text>
<text x="51.7" y="129.6" transform="rotate(-90 51.7 129.6)">+5V</text>
<text x="57.3" y="131.4" transform="rotate(-90 57.3 131.4)">+5V</text>
<text x="13" y="132.9">C4</text>
<text x="20.5" y="132.9">C5</text>
<text x="26.2" y="132.9">C1</text>
<text x="37.4" y="132.9">C3</text>
<text x="53.1" y="135.7">IC1P</text>
<text x="58.8" y="135.7">IC3P</text>
<text x="63" y="133.3" transform="rotate(-90 63 133.3)">+5V</text>
<text x="64.4" y="137.6">IC4P</text>
<text x="242.7" y="136">R1</text>
<text x="254.1" y="137.8">J1X</text>
<text x="10.3" y="140.9">GND</text>
<text x="17.9" y="140.9">GND</text>
<text x="23.5" y="142.7">GND</text>
<text x="34.8" y="142.7">GND</text>
<text x="132.3" y="143.4">J1XO</text>
<text x="242.6" y="139.6">2.2K</text>
<text x="242.6" y="143.3">2.2K</text>
<text x="242.7" y="139.7">R2</text>
<text x="242.7" y="143.5">R3</text>
<text x="254.1" y="141.5">J1Y</text>
<text x="51.7" y="146.5">GND</text>
<text x="57.4" y="144.6">GND</text>
<text x="63" y="146.5">GND</text>
<text x="132.5" y="147.2">TRIG</text>
<text x="242.6" y="147.1">2.2K</text>
<text x="242.7" y="147.3">R4</text>
<text x="254.1" y="145.3">J2X</text>
<text x="254.1" y="149.1">J2Y</text>
<text x="95" y="153.5">IC3C</text>
<text x="162.6" y="152.1" transform="rotate(-90 162.6 152.1)">+5V</text>
<text x="198.4" y="150.3" transform="rotate(-90 198.4 150.3)">+5V</text>
<text x="216.1" y="155.2">0.01</text>
<text x="216.1" y="151.7">C6</text>
<text x="221.7" y="155.2">0.01</text>
<text x="221.8" y="151.7">C7</text>
<text x="227.4" y="155.2">0.01</text>
<text x="227.4" y="151.7">C8</text>
<text x="233" y="155.2">0.01</text>
<text x="233" y="151.7">C9</text>
<text x="242.6" y="150.8">2.2K</text>
<text x="95" y="159.7">74HCT32N</text>
<text x="132.3" y="160.3">J1YO</text>
<text x="198.5" y="157.8">GND</text>
<text x="95" y="163">IC3D</text>
<text x="132.3" y="164.1">J2XO</text>
<text x="132.3" y="167.9">J2YO</text>
<text x="230.4" y="163.4">GND</text>
<text x="95" y="169.1">74HCT32N</text>
<text x="167.2" y="172.4">C10</text>
<text x="81.8" y="174.7">GND</text>
<text x="167.2" y="175.9">0.01</text>
<text x="164.6" y="180.4">GND</text>
</g>
<g font-size="1.6">
<text x="241.4" y="35.3" transform="rotate(-90 241.4 35.3)">1</text>
<text x="188.3" y="44.7">1</text>
<text x="196.4" y="46.6">3</text>
<text x="241.4" y="44.2" transform="rotate(-90 241.4 44.2)">2</text>
<text x="243.3" y="44.2" transform="rotate(-90 243.3 44.2)">3</text>
<text x="245.2" y="44.2" transform="rotate(-90 245.2 44.2)">4</text>
<text x="247.1" y="44.2" transform="rotate(-90 247.1 44.2)">5</text>
<text x="248.9" y="44.2" transform="rotate(-90 248.9 44.2)">6</text>
<text x="250.8" y="44.2" transform="rotate(-90 250.8 44.2)">7</text>
<text x="252.7" y="44.2" transform="rotate(-90 252.7 44.2)">8</text>
<text x="254.6" y="44.2" transform="rotate(-90 254.6 44.2)">9</text>
<text x="161.9" y="52.2">2</text>
<text x="166.3" y="53">P0</text>
<text x="170.9" y="53">P=Q</text>
<text x="177.5" y="52.2">19</text>
<text x="188.3" y="48.4">2</text>
<text x="221.2" y="52.2">14</text>
<text x="221.2" y="50.3">16</text>
<text x="221.2" y="48.4">18</text>
<text x="226.5" y="53">Y3</text>
<text x="226.5" y="51.2">Y2</text>
<text x="226.5" y="49.3">Y1</text>
<text x="232.4" y="49.3">A1</text>
<text x="232.4" y="51.1">A2</text>
<text x="232.4" y="53">A3</text>
<text x="237.7" y="48.4">2</text>
<text x="237.7" y="50.3">4</text>
<text x="237.7" y="52.2">6</text>
<text x="26" y="59.7">A28</text>
<text x="26" y="57.9">A29</text>
<text x="26" y="56">A30</text>
<text x="26" y="54.1">A31</text>
<text x="61.4" y="59.7">B28</text>
<text x="61.4" y="57.9">B29</text>
<text x="61.4" y="56">B30</text>
<text x="61.4" y="54.1">B31</text>
<text x="100.8" y="59.7">55</text>
<text x="100.8" y="57.9">57</text>
<text x="100.8" y="56">59</text>
<text x="100.8" y="54.1">61</text>
<text x="109.9" y="59.7">56</text>
<text x="109.9" y="57.9">58</text>
<text x="109.9" y="56">60</text>
<text x="109.9" y="54.1">62</text>
<text x="161.2" y="59.7">11</text>
<text x="161.9" y="54.1">4</text>
<text x="161.9" y="56">6</text>
<text x="161.9" y="57.9">8</text>
<text x="166.3" y="54.9">P1</text>
<text x="166.3" y="56.8">P2</text>
<text x="166.3" y="58.7">P3</text>
<text x="188.3" y="56">4</text>
<text x="188.3" y="59.7">5</text>
<text x="196.4" y="57.9">6</text>
<text x="221.2" y="54.1">12</text>
<text x="226.5" y="54.9">Y4</text>
<text x="232.4" y="54.9">A4</text>
<text x="233.1" y="58.7">G</text>
<text x="237.7" y="57.9">1</text>
<text x="237.7" y="54.1">8</text>
<text x="26" y="65.4">A25</text>
<text x="26" y="63.5">A26</text>
<text x="26" y="61.6">A27</text>
<text x="61.4" y="65.4">B25</text>
<text x="61.4" y="63.5">B26</text>
<text x="61.4" y="61.6">B27</text>
<text x="100.8" y="65.4">49</text>
<text x="100.8" y="63.5">51</text>
<text x="100.8" y="61.6">53</text>
<text x="109.9" y="65.4">50</text>
<text x="109.9" y="63.5">52</text>
<text x="109.9" y="61.6">54</text>
<text x="161" y="61.6">13</text>
<text x="161" y="63.5">15</text>
<text x="161" y="65.4">17</text>
<text x="166.3" y="60.6">P4</text>
<text x="166.3" y="62.4">P5</text>
<text x="166.3" y="64.3">P6</text>
<text x="26" y="71">A22</text>
<text x="26" y="69.1">A23</text>
<text x="26" y="67.3">A24</text>
<text x="61.4" y="71">B22</text>
<text x="61.4" y="69.1">B23</text>
<text x="61.4" y="67.3">B24</text>
<text x="100.8" y="71">43</text>
<text x="100.8" y="69.1">45</text>
<text x="100.8" y="67.3">47</text>
<text x="109.9" y="71">44</text>
<text x="109.9" y="69.1">46</text>
<text x="109.9" y="67.3">48</text>
<text x="131.4" y="69.1">1</text>
<text x="131.4" y="71">2</text>
<text x="140.4" y="71">15</text>
<text x="140.4" y="69.1">16</text>
<text x="161.9" y="69.1">3</text>
<text x="161.9" y="71">5</text>
<text x="166.3" y="70">Q0</text>
<text x="166.3" y="71.8">Q1</text>
<text x="166.3" y="66.2">P7</text>
<text x="26" y="76.7">A19</text>
<text x="26" y="74.8">A20</text>
<text x="26" y="72.9">A21</text>
<text x="61.4" y="76.7">B19</text>
<text x="61.4" y="74.8">B20</text>
<text x="61.4" y="72.9">B21</text>
<text x="100.8" y="76.7">37</text>
<text x="100.8" y="74.8">39</text>
<text x="100.8" y="72.9">41</text>
<text x="109.9" y="76.7">38</text>
<text x="109.9" y="74.8">40</text>
<text x="109.9" y="72.9">42</text>
<text x="131.4" y="72.9">3</text>
<text x="131.4" y="74.8">4</text>
<text x="131.4" y="76.7">5</text>
<text x="140.4" y="76.7">12</text>
<text x="140.4" y="74.8">13</text>
<text x="140.4" y="72.9">14</text>
<text x="161" y="76.7">12</text>
<text x="161.9" y="72.9">7</text>
<text x="161.9" y="74.8">9</text>
<text x="166.3" y="73.7">Q2</text>
<text x="166.3" y="75.6">Q3</text>
<text x="166.3" y="77.5">Q4</text>
<text x="222.1" y="76.7">5</text>
<text x="222.1" y="74.8">7</text>
<text x="222.1" y="72.9">9</text>
<text x="226.5" y="77.5">Y3</text>
<text x="226.5" y="75.6">Y2</text>
<text x="226.5" y="73.7">Y1</text>
<text x="232.4" y="73.7">A1</text>
<text x="232.4" y="75.6">A2</text>
<text x="232.4" y="77.5">A3</text>
<text x="237.7" y="72.9">11</text>
<text x="237.7" y="74.8">13</text>
<text x="237.7" y="76.7">15</text>
<text x="26" y="82.3">A16</text>
<text x="26" y="80.4">A17</text>
<text x="26" y="78.5">A18</text>
<text x="61.4" y="82.3">B16</text>
<text x="61.4" y="80.4">B17</text>
<text x="61.4" y="78.5">B18</text>
<text x="100.8" y="82.3">31</text>
<text x="100.8" y="80.4">33</text>
<text x="100.8" y="78.5">35</text>
<text x="109.9" y="82.3">32</text>
<text x="109.9" y="80.4">34</text>
<text x="109.9" y="78.5">36</text>
<text x="131.4" y="78.5">6</text>
<text x="131.4" y="80.4">7</text>
<text x="131.4" y="82.3">8</text>
<text x="140.4" y="82.3">9</text>
<text x="140.4" y="80.4">10</text>
<text x="140.4" y="78.5">11</text>
<text x="161" y="78.5">14</text>
<text x="161" y="80.4">16</text>
<text x="161" y="82.3">18</text>
<text x="166.3" y="79.4">Q5</text>
<text x="166.3" y="81.2">Q6</text>
<text x="166.3" y="83.1">Q7</text>
<text x="222.1" y="78.5">3</text>
<text x="226.5" y="79.4">Y4</text>
<text x="232.4" y="79.4">A4</text>
<text x="233.1" y="83.1">G</text>
<text x="237.7" y="82.3">19</text>
<text x="237.7" y="78.5">17</text>
<text x="26" y="89.8">A12</text>
<text x="26" y="87.9">A13</text>
<text x="26" y="86.1">A14</text>
<text x="26" y="84.2">A15</text>
<text x="61.4" y="89.8">B12</text>
<text x="61.4" y="87.9">B13</text>
<text x="61.4" y="86.1">B14</text>
<text x="61.4" y="84.2">B15</text>
<text x="100.8" y="89.8">23</text>
<text x="100.8" y="87.9">25</text>
<text x="100.8" y="86.1">27</text>
<text x="100.8" y="84.2">29</text>
<text x="109.9" y="89.8">24</text>
<text x="109.9" y="87.9">26</text>
<text x="109.9" y="86.1">28</text>
<text x="109.9" y="84.2">30</text>
<text x="161.9" y="86.1">1</text>
<text x="166.3" y="86.9">G</text>
<text x="26" y="93.6">A10</text>
<text x="26.1" y="91.7">A11</text>
<text x="26.9" y="95.5">A9</text>
<text x="61.4" y="95.5">B9</text>
<text x="61.4" y="93.6">B10</text>
<text x="61.4" y="91.7">B11</text>
<text x="100.8" y="95.5">17</text>
<text x="100.8" y="93.6">19</text>
<text x="100.8" y="91.7">21</text>
<text x="109.9" y="95.5">18</text>
<text x="109.9" y="93.6">20</text>
<text x="109.9" y="91.7">22</text>
<text x="143.6" y="93.6" transform="rotate(-90 143.6 93.6)">9</text>
<text x="145.5" y="93.6" transform="rotate(-90 145.5 93.6)">8</text>
<text x="147.4" y="93.6" transform="rotate(-90 147.4 93.6)">7</text>
<text x="149.2" y="93.6" transform="rotate(-90 149.2 93.6)">6</text>
<text x="151.1" y="93.6" transform="rotate(-90 151.1 93.6)">5</text>
<text x="153" y="93.6" transform="rotate(-90 153 93.6)">4</text>
<text x="154.9" y="93.6" transform="rotate(-90 154.9 93.6)">3</text>
<text x="156.8" y="93.6" transform="rotate(-90 156.8 93.6)">2</text>
<text x="26.9" y="101.1">A6</text>
<text x="26.9" y="99.2">A7</text>
<text x="26.9" y="97.4">A8</text>
<text x="61.4" y="101.1">B6</text>
<text x="61.4" y="99.2">B7</text>
<text x="61.4" y="97.4">B8</text>
<text x="100.8" y="99.2">13</text>
<text x="100.8" y="97.4">15</text>
<text x="101" y="101.1">11</text>
<text x="109.9" y="101.1">12</text>
<text x="109.9" y="99.2">14</text>
<text x="109.9" y="97.4">16</text>
<text x="26.9" y="106.8">A3</text>
<text x="26.9" y="104.9">A4</text>
<text x="26.9" y="103">A5</text>
<text x="61.4" y="106.8">B3</text>
<text x="61.4" y="104.9">B4</text>
<text x="61.4" y="103">B5</text>
<text x="101.7" y="106.8">5</text>
<text x="101.7" y="104.9">7</text>
<text x="101.7" y="103">9</text>
<text x="109.9" y="106.8">6</text>
<text x="109.9" y="104.9">8</text>
<text x="109.9" y="103">10</text>
<text x="156.8" y="102.5" transform="rotate(-90 156.8 102.5)">1</text>
<text x="224" y="104.9">1</text>
<text x="224" y="106.8">2</text>
<text x="232.1" y="104.9">9</text>
<text x="232.1" y="106.8">10</text>
<text x="232.2" y="103">G1</text>
<text x="26.9" y="110.5">A1</text>
<text x="26.9" y="108.6">A2</text>
<text x="61.4" y="110.5">B1</text>
<text x="61.4" y="108.6">B2</text>
<text x="101.7" y="110.5">1</text>
<text x="101.7" y="108.6">3</text>
<text x="109.9" y="110.5">2</text>
<text x="109.9" y="108.6">4</text>
<text x="224" y="108.6">3</text>
<text x="224" y="110.5">4</text>
<text x="224" y="112.4">5</text>
<text x="232.1" y="108.6">11</text>
<text x="232.1" y="110.5">12</text>
<text x="232.1" y="112.4">13</text>
<text x="224" y="114.3">6</text>
<text x="224" y="116.2">7</text>
<text x="224" y="118">8</text>
<text x="232.1" y="114.3">14</text>
<text x="232.1" y="116.2">15</text>
<text x="232.2" y="119.9">G2</text>
<text x="53.3" y="131.6" transform="rotate(-90 53.3 131.6)">20</text>
<text x="58.9" y="131.6" transform="rotate(-90 58.9 131.6)">14</text>
<text x="64.6" y="133.5" transform="rotate(-90 64.6 133.5)">20</text>
<text x="53.3" y="140.6" transform="rotate(-90 53.3 140.6)">10</text>
<text x="58.9" y="139.7" transform="rotate(-90 58.9 139.7)">7</text>
<text x="64.6" y="142.5" transform="rotate(-90 64.6 142.5)">10</text>
<text x="169.5" y="142.5">1</text>
<text x="173.9" y="143.3">OUT_A</text>
<text x="183.6" y="143.3">OUT_D</text>
<text x="192.6" y="142.5">16</text>
<text x="169.5" y="144.4">2</text>
<text x="169.5" y="146.3">3</text>
<text x="173.9" y="145.2">TIM_A</text>
<text x="173.9" y="147.1">TRG_A</text>
<text x="183.6" y="147.1">TRG_D</text>
<text x="184.3" y="145.2">TIM_D</text>
<text x="192.6" y="144.4">15</text>
<text x="192.6" y="146.3">14</text>
<text x="88.6" y="153.8">9</text>
<text x="96.7" y="155.7">8</text>
<text x="169.5" y="150">4</text>
<text x="169.5" y="151.9">5</text>
<text x="169.5" y="155.7">6</text>
<text x="173.9" y="150.8">CV</text>
<text x="173.9" y="152.7">VCC</text>
<text x="183.7" y="150.8">RESET</text>
<text x="185.5" y="152.7">GND</text>
<text x="192.6" y="150">13</text>
<text x="192.6" y="151.9">12</text>
<text x="192.6" y="155.7">11</text>
<text x="87.7" y="157.5">10</text>
<text x="169.5" y="157.5">7</text>
<text x="169.5" y="159.4">8</text>
<text x="173.9" y="156.5">TRG_B</text>
<text x="173.9" y="158.4">TIM_B</text>
<text x="173.9" y="160.2">OUT_B</text>
<text x="183.6" y="156.5">TRG_C</text>
<text x="183.6" y="160.3">OUT_C</text>
<text x="184.3" y="158.4">TIM_C</text>
<text x="192.6" y="157.5">10</text>
<text x="192.6" y="159.4">9</text>
<text x="87.7" y="163.2">12</text>
<text x="87.7" y="166.9">13</text>
<text x="96.7" y="165.1">11</text>
</g>
<g font-size="1.3">
<text x="55" y="131.4" transform="rotate(-90 55 131.4)">VCC</text>
<text x="60.6" y="133.3" transform="rotate(-90 60.6 133.3)">VCC</text>
<text x="66.3" y="135.2" transform="rotate(-90 66.3 135.2)">VCC</text>
<text x="55" y="140.8" transform="rotate(-90 55 140.8)">GND</text>
<text x="60.6" y="139.5" transform="rotate(-90 60.6 139.5)">GND</text>
<text x="66.3" y="141.4" transform="rotate(-90 66.3 141.4)">GND</text>
</g>
<g font-size="1">
<text x="133.9" y="71.5" transform="rotate(-90 133.9 71.5)">2</text>
<text x="133.9" y="69.8" transform="rotate(-90 133.9 69.8)">1</text>
<text x="139.4" y="70.5" transform="rotate(-90 139.4 70.5)">ON</text>
<text x="133.9" y="77.2" transform="rotate(-90 133.9 77.2)">5</text>
<text x="133.9" y="75.2" transform="rotate(-90 133.9 75.2)">4</text>
<text x="133.9" y="73.3" transform="rotate(-90 133.9 73.3)">3</text>
<text x="133.9" y="80.9" transform="rotate(-90 133.9 80.9)">7</text>
<text x="133.9" y="82.7" transform="rotate(-90 133.9 82.7)">8</text>
<text x="133.9" y="79.1" transform="rotate(-90 133.9 79.1)">6</text>
</g>
</svg>
